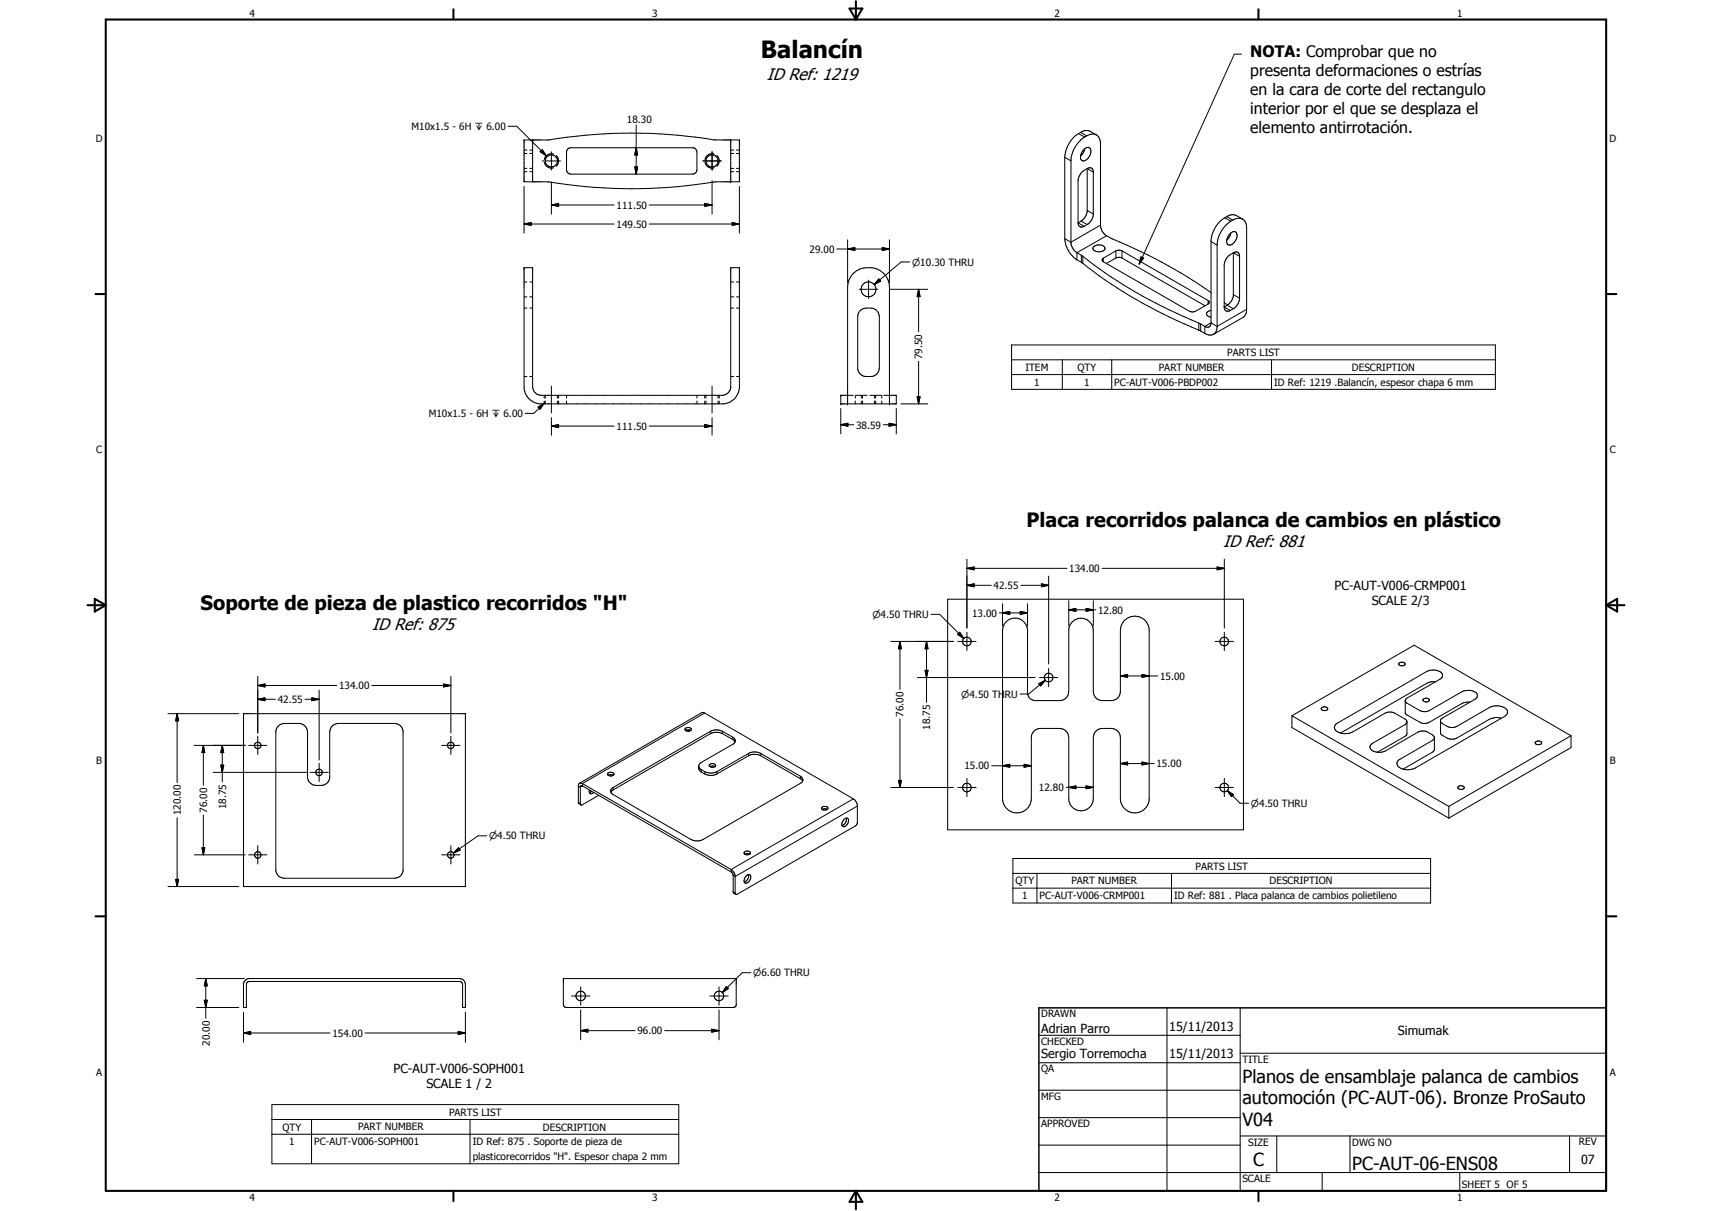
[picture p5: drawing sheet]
<svg xmlns="http://www.w3.org/2000/svg" width="594mm" height="420mm" viewBox="0 0 594 420" stroke-linecap="round" stroke-linejoin="round" font-family="sans-serif">
<g fill="none" stroke="#000" stroke-width=".35">
<path d="M430.8 18.8h-2.5l-33 72.8M176.3 43.8h3l10.3 10.3M181.9 48.6a53.4 53.4 0 0 0 15.1-1 174.2 174.2 0 0 1 51.1 1h8.5v14.5h-8.1a180.1 180.1 0 0 1-58.6 0h-8zM181.9 59.6h.9M181.9 52.1h.9M181.9 53.3h.9M181.9 58.4h.9M183.8 59.6h1M183.8 52.1h1M183.8 53.3h1M183.8 58.4h1M184.8 48.6v14.5"/>
<path d="M187.4 52.6l.8-.7 1.4 2.2zM188.2 55.8h6.3M188.9 55.2v.1M188.9 56.3v.1M188.9 56.4a2.48 2.48 0 0 0 3.2 1.8M191.3 52.7v6.3M192.1 53.5a2.52 2.52 0 0 0-3.2 1.7M193 54a2.56 2.56 0 0 1 0 3.7M197 51.7l1.1-.4h42.2l1.1 .4 .4 1v6.2l-.2 .8-1 .7h-42.5a1.52 1.52 0 0 1-1.5-1.5v-6.2zM220.3 57.9h1l-.5 2.5zM220.8 51.3l.5 2.5h-1zM220.8 43.4v17"/>
<path d="M243.9 55.8h6.4M244.6 56.4a2.51 2.51 0 0 0 3.3 1.8M244.6 55.2v.1M244.6 56.3v.1M247.1 52.7v6.3M247.9 53.5a2.48 2.48 0 0 0-3.3 1.7M248.7 54a2.47 2.47 0 0 1 0 3.7M253.6 48.6v14.5M253.6 59.6h1M253.6 52.1h1M253.6 53.3h1M253.6 58.4h1"/>
<path d="M255.6 59.6h1M255.6 52.1h1M255.6 53.3h1M255.6 58.4h1M369.5 54.6v28.2M369.5 54.6l2.1 1.2M374.3 46.4l2.1 1.1M374.3 46.4a10.4 10.4 0 0 0-4.8 8.2M375 45.9l-.7 .5M375 45.9a3.6 3.6 0 0 1 3.4-.3l2 1.2M375 45.9l2.1 1.3M375.8 52.2a1.62 1.62 0 0 1 2.5-.7 3.1 3.1 0 0 1-2.8 4.3 2.69 2.69 0 0 1 .3-3.6z"/>
<path d="M376.4 47.5l-.4 .3a10.6 10.6 0 0 0-4.4 7.5v29.1l.8 2 1.3 1.3M376.4 51.6l-.5 1.4-1 1.1M377.1 47.2a2.91 2.91 0 0 1 3.4-.4 2.91 2.91 0 0 1 1.4 3.1v28.5a4.8 4.8 0 0 0 1.8 3.2l2.1 1.2a172.2 172.2 0 0 1 34.4 18.7M377.1 47.2l-.7 .3M377.3 58.5a1.3 1.3 0 0 1 1.3-.2 1.3 1.3 0 0 1 .8 1.1v15.1a4.6 4.6 0 0 1-2.1 3.4M377.3 58.5a5 5 0 0 0-3.1 3.6l-.1 15.5a1.29 1.29 0 0 0 .8 1.1 1.29 1.29 0 0 0 1.3-.2M377.3 58.5v14.8a5.1 5.1 0 0 1-2.1 3.4M377.3 58.5l2.1 1.2M181.9 77.7l2.4-.5v1zM181.9 64.7v16.2M181.9 77.7h31.2M191.3 71.1l2.5-.5v1z"/>
<path d="M191.3 63.1v11.2M191.3 71.1h21.8M225.3 71.1h21.8M225.3 77.7h31.3M244.6 70.6l2.5 .5-2.5 .5zM247.1 62.7v11.6M254.1 77.2l2.5 .5-2.5 .5zM256.6 64.7v16.2M375.2 76.7l2.1 1.2M375.2 76.7l-1.1 .6 2.1 1.2M377.3 73l2.1 1.2M377.3 77.9l-1.1 .6"/>
<path d="M381.9 78.1l-10.3 5.9-2.1-1.2M425 75.6a10.3 10.3 0 0 0-4.8 7.7v28.7M425 75.6l2.1 1.2M425.7 75.1l-.7 .5M425.7 75.1a3.4 3.4 0 0 1 3.4-.3l2.1 1.2M425.7 75.1l2.1 1.3M427.1 76.8a10.8 10.8 0 0 0-4.7 7.7v29.2l-.6 1.6-.7 .7M427.8 76.4l-.7 .4M427.8 76.4a2.91 2.91 0 0 1 3.4-.4 2.91 2.91 0 0 1 1.4 3.1v28.2M181.9 92.9h2.9v41.3a3 3 0 0 0 3 3h62.8a3.1 3.1 0 0 0 3-2.7v-41.6h3v41.8a6 6 0 0 1-5.4 5.4h-64a6 6 0 0 1-5.3-5.4zM181.9 97.8h.9M183.8 97.8h1"/>
<path d="M253.6 97.8h1M255.6 97.8h1M290.4 86.4h18.2M294.1 86.4l2.5-.5v1zM294.1 83.2v14.8M301.4 97.2v6.3M305 96.8l.6 .7-2.2 1.2zM306.1 85.9l2.5 .5-2.5 .5zM308.6 83.2v14.8M315.7 90.9h-3l-9.3 7.8M369.5 82.8a9.5 9.5 0 0 0 4.2 7.4M373.7 87.7l1.5 .9"/>
<path d="M373.7 87.7v2.5M373.7 90.2l1.5 .8M375.2 91l.5 .4M375.2 88.6l.5 .3M375.2 88.6v2.4M375.7 88.9v2.5M375.7 88.9a163.4 163.4 0 0 0 40.3 23.2M375.7 91.4a167.1 167.1 0 0 0 40.3 23.2M379.4 85.7a2.47 2.47 0 0 1 4 .6 2.47 2.47 0 0 1-4.1-.2zM382.9 90.8l29.8 17.2 1.1 .2 .8-.1 4.6-2.6M382.9 89.6v1.2M382.9 89.6a.66 .66 0 0 0-.5 .6 .66 .66 0 0 0 .5 .6"/>
<path d="M384 81.8l-10.3 5.9M387.2 87l1.1-.2 1 .2M387.2 87v2.5M387.2 89.5l.8-.2 1.3 .2M387.2 87l-4.3 2.6M387.2 89.5l-3.2 1.9M389.3 87v2.5M389.3 87l29.9 17.3M389.3 89.5l28.9 16.6M395.9 89.2l.9 .3-1.5 2.1zM420.2 83.8l2.2 1.2M426.5 81.4a1.62 1.62 0 0 1 2.5-.7 3.2 3.2 0 0 1-2.6 4.3 1.98 1.98 0 0 1-.3-2.9z"/>
<path d="M427.1 80.8l-.5 1.4-.9 1.2M428 87.7v14.8a4.7 4.7 0 0 1-2.1 3.4M428 87.7l2.1 1.2M428 87.7a5.1 5.1 0 0 0-3.2 4v15.1a1.29 1.29 0 0 0 .8 1.1 1.29 1.29 0 0 0 1.3-.2M428 87.7a1.31 1.31 0 0 1 1.5-.1 1.31 1.31 0 0 1 .6 1.3M430.1 88.9v14.5M181.9 106.9h.9M181.9 103h.9M183.8 106.9h1M183.8 103h1M253.6 106.9h1M253.6 103h1"/>
<path d="M255.6 106.9h1M255.6 103h1M298.2 100.4h6.4M298.8 107.5l1-.5 2.3-.1a3 3 0 0 1 3 3v17.7a3 3 0 0 1-3 3h-1.5a2.93 2.93 0 0 1-3-2.6v-18.5l.4-1.1zM308.7 100.4h13.2M318.8 100.4l.5 2.5h-1zM318.8 100.4v14.7M351 119.7h167.9v15.4h-167.9zM416 112.1l.6 .3M416 112.1v2.5M416 114.6l.6 .3M416.6 112.4v2.5"/>
<path d="M416.6 114.9l1.5 .8M416.6 112.4l1.5 .8M418.1 115.7l1.6 .5 1.4-.2M418.1 113.2v2.5M419.2 104.3l.4 .6-.4 .6M419.2 104.3v1.2M420.2 112a1.31 1.31 0 0 1-.6 1.4 1.31 1.31 0 0 1-1.5-.2M420.2 112l-2.1 1.2M420.2 107.7a1.17 1.17 0 0 0-1.2 .5 1.17 1.17 0 0 0 .1 1.4l1.1 .4M424.8 104.9l1.1 .9M425.9 105.9l2.1 1.2M425.9 105.9l-1.1 .6 2.1 1.2"/>
<path d="M428 102.2l2.1 1.2M428 107.1l-1.1 .6M430.1 103.4l-.3 1.4a4.2 4.2 0 0 1-1.8 2.3M432.6 107.3l-10.2 5.9-2.2-1.2M432.6 107.3l-.2 1.4-1 1.4-10.3 5.9M181.9 130.6h.9M183.8 130.6h1M188.8 137.2v.9M188.8 139.1v1M188.8 139.9l-3.6 3.5h-3M189.2 137.2v.9M189.2 139.1v1"/>
<path d="M191.3 134v9.3M193.4 137.2v.9M193.4 139.1v1M193.8 137.2v.9M193.8 139.1v1M196.6 137.2v.9M196.6 139.1v1M241.8 137.2v.9M241.8 139.1v1M244.6 137.2v.9M244.6 139.1v1M245 137.2v.9"/>
<path d="M245 139.1v1M247.1 134v9.3M249.2 137.2v.9M249.2 139.1v1M249.6 137.2v.9M249.6 139.1v1M253.6 130.6h1M255.6 130.6h1M296.1 137.2h-4.3v2.9h19.2v-2.9h-4.3M296.8 137.2v.9M296.8 139.1v1M297 137.2h3.9"/>
<path d="M298.9 137.2v.9M298.9 139.1v1M299.3 137.2v.9M299.3 139.1v1M301.9 137.2h3.8M303.5 137.2v.9M303.5 139.1v1M303.9 137.2v.9M303.9 139.1v1M306 137.2v.9M306 139.1v1M318.3 137.7h1l-.5 2.4z"/>
<path d="M318.8 125.4v14.7M351 124.8h167.9M351 130h167.9M368.6 124.8v10.3M385.8 124.8v10.3M441.2 124.8v10.3M186.7 141.3l2.1-1.4-1.4 2.1zM191.3 147.8l2.5-.5v1zM191.3 144.9v6.1M191.3 147.8h21.8M225.3 147.8h21.8M244.6 147.3l2.5 .5-2.5 .5z"/>
<path d="M247.1 144.9v6.1M291.8 147.4l2.4-.5v1zM291.8 141.7v8.8M291.8 147.4h4.4M294.1 140.1v-40.4a7.3 7.3 0 0 1 5.2-6.6 7.3 7.3 0 0 1 7.9 2.4l1.2 2.3 .2 1.9v40.4M306.5 147.4h4.5M308.5 146.9l2.5 .5-2.5 .5zM311 141.7v8.8M312.6 140.1h9.3M335.5 197.2l2.5-.5v1zM335.5 197.2h34.7M335.5 194v23.9"/>
<path d="M363.9 199.9v30.5M382.4 197.2h42.4M422.4 196.7l2.4 .5-2.4 .5zM424.8 194v23.9M323.1 213.1h3l8.4 8.4M328.8 207.9h102.7v80h-102.7zM333 219.4l1.5 2.1-2.2-1.4zM335.5 203.1l2.5-.5v1zM335.5 219.4v6.3M335.5 203.1h8.5M346.8 212.6h9.8M347.9 212.6l2.5-.5v1z"/>
<path d="M347.9 209.5v7.7M348.9 216a4.3 4.3 0 0 1 4.8-1.3 4.3 4.3 0 0 1 2.9 4.1v21.9a2.78 2.78 0 0 0 2.7 2.4h8.4a3.2 3.2 0 0 0 3.2-3.2v-21.6a4.3 4.3 0 0 1 4.5-3.8 4.3 4.3 0 0 1 4 4.3v21.1a3.1 3.1 0 0 0 3.2 3.2h3a3.1 3.1 0 0 0 3.2-3.2v-21.1a5 5 0 0 1 5-5 5 5 0 0 1 5 5v58.2a5 5 0 0 1-5 5 5 5 0 0 1-5-5v-21.1a3.2 3.2 0 0 0-3.2-3.2h-3a3.2 3.2 0 0 0-3.2 3.2v21.1a4.3 4.3 0 0 1-4 4.3 4.3 4.3 0 0 1-4.5-3.8v-21.6a3.3 3.3 0 0 0-3.2-3.2h-6.6a3.2 3.2 0 0 0-3.2 3.2v21.1a5 5 0 0 1-5 5 5 5 0 0 1-5-5v-58.2l.2-1.5zM354 212.1l2.6 .5-2.6 .5zM354.3 203.1h9.6M356.6 209.5v7.7M361.4 202.6l2.5 .5-2.5 .5zM370.9 211.6l2.4-.5v1zM370.9 208.4v8.8M370.9 211.6h9.3M376.9 211.1l2.5 .5-2.5 .5zM379.4 208.4v8.8M424.8 219.4v6.3"/>
<path d="M89.4 237.8l2.5-.5v1zM89.4 237.8h27.4M89.4 234.7v19.6M110.7 239.4v24.3M129 237.8h27.5M153.9 237.3l2.6 .5-2.6 .5zM156.5 234.7v19.6M309.1 222.5h21.8M312.3 222.5l.5 2.6h-1zM312.3 222.5v16.7M318.3 235.1h40.9M321 232.6h1l-.5 2.5z"/>
<path d="M321.5 222.5l.5 2.6h-1zM321.5 222.5v21.2M332.3 220.1l.7-.7 1.5 2.1zM332.4 222.5h6.3M360.5 237.2l2.2-1.2-1.6 2zM360.7 235.1h6.4M362.7 236l-5.8 4.8h-2.9M363.9 231.9v6.4M388.8 234.5l2.5-.5v1zM388.8 234.5h12.9M396.3 234l2.5 .5-2.5 .5zM421.7 222.5h6.3"/>
<path d="M485.4 230.2l.3-.3a1.08 1.08 0 0 1 1.1-.2 1.08 1.08 0 0 1 .7 1 1.22 1.22 0 0 1-1.2 .4 1.22 1.22 0 0 1-.9-.9zM498 236.6a4.5 4.5 0 0 0-3 .5l-29.8 17.2M58.3 247.6h24.6M61.5 247.6l.5 2.5h-1zM61.5 247.6v23.9M67.4 258.6h17.7M70.6 258.6l.5 2.5h-1zM70.6 258.6v13.9M77.1 258.6l.5 2.5h-1zM77.1 258.6v12.7M84.5 247.6h77v60h-77zM86.3 258.6h6.3"/>
<path d="M89.4 242.6l2.5-.5v1zM89.4 255.4v6.4M89.4 242.6h6.1M96.3 252.2l.9-.8 1.1-.4h5.4a3 3 0 0 1 3 3v15.9a3.1 3.1 0 0 0 3 2.6h1.7a3 3 0 0 0 3-2.6v-15.9a3 3 0 0 1 3-3h19.5a3 3 0 0 1 3 2.6v48.5a3 3 0 0 1-3 2.6h-38.2a2.96 2.96 0 0 1-3-3v-47.7zM105.8 242.6h4.9M108.2 242.1l2.5 .5-2.5 .5zM153.3 258.6h6.3M156.5 255.4v6.4M237.9 252.6a1.11 1.11 0 0 1 1.2-.3 1.11 1.11 0 0 1 .8 1 1.31 1.31 0 0 1-2.2-.4zM237.9 253.5l.6-.3 1.2 .3M239.2 253.3l-.4 .4M244.5 247.4l-42.4 24.5"/>
<path d="M244.5 247.4l-1-.1-42.4 24.5M244.5 247.4l51.6 29.8M246.5 253.7a4.5 4.5 0 0 1 4.2 0M246.5 253.7v.9M246.5 254.6a4.7 4.7 0 0 1 4.2 0M246.5 253.7l-33.7 19.5M246.5 254.6l-33.7 19.5M250.7 253.7v.9M250.7 253.7l3.6 2.1M250.7 254.6l3.6 2M254.3 255.8a1.29 1.29 0 0 1 .9 1.2 1.29 1.29 0 0 1-.9 1.2l-11.2 6.5-.6 .9v1.2l.8 1M254.3 255.8v.8"/>
<path d="M254.3 256.6l.8 .8M312.3 249.5v23.7M448.3 248.3v4.1l54.4 31.4M448.3 248.3l42.4-24.4 54.5 31.4M448.3 248.3l54.4 31.5M458.7 245.5a1.22 1.22 0 0 1 2 .5 1.34 1.34 0 0 1-2.2-.2zM487.6 243.3l.6 .7 4.5 2.5a3.7 3.7 0 0 0 3.3 0l11.2-6.5a4.1 4.1 0 0 1 5.4 1v.8l-.8 .9-11.9 7v4.7l.4 .6 1.8 1.1a3.8 3.8 0 0 0 3.4 0l11.3-6.5a6 6 0 0 1 4.2-.4M488.2 250.4l-.7 1-11.2 6.5a1.5 1.5 0 0 0-.9 1.6 1.5 1.5 0 0 0 1.4 1.2l1.2 .3M488.2 250.4v4.1l-.2 .6-10 5.9M493.8 242.7a1.28 1.28 0 0 1 2.2 .3 1.2 1.2 0 0 1-1.2 .6 1.2 1.2 0 0 1-1-.9zM497.7 255.9l-.4-.8-1.9-1.1a3.7 3.7 0 0 0-3.3 0l-11.6 6.6-1.2 .4h-1.3M497.7 255.9v4.1l-.2 .6-10.6 6.3"/>
<path d="M499.9 250.3l.4 .6 1.8 1.1a3.8 3.8 0 0 0 3.4 0l11.3-6.5a5 5 0 0 1 6.3 1.1v.8l-.8 1-31.2 18a5.1 5.1 0 0 1-6.3-1.1 1.54 1.54 0 0 1 1.1-1.9l11.1-6.5 .7-1M510.1 243.6l-2.6 .4-11.5 6.6a3.5 3.5 0 0 1-3 .1l-5.3-3.1-.1-4.7 .6-.7 11.5-6.5a1.44 1.44 0 0 0 .9-1.5 1.44 1.44 0 0 0-1.1-1.3 5 5 0 0 0-4.5 .1l-30.9 17.9a1.63 1.63 0 0 0-1.1 1.6 1.63 1.63 0 0 0 1.3 1.5 5.8 5.8 0 0 0 5.2-.1l11.1-6.5a3.7 3.7 0 0 1 3.4 0l3.5 2.1 .7 .9M532.9 257.4l.2-.1a1.06 1.06 0 0 1 1.1-.3 1.06 1.06 0 0 1 .7 1 1.2 1.2 0 0 1-1.2 .5 1.2 1.2 0 0 1-.9-.9zM545.2 255.3v4.1l-42.5 24.4M545.2 255.3l-42.5 24.5M73.9 268h32.5M76.6 265.5h1l-.5 2.5zM107.6 268h6.3M110.7 264.8v6.3M200.7 278.4l.7 .4M200.7 272.7l.7 .4M201.4 273.1v5.7"/>
<path d="M202.1 271.9l-.9-.2-.5 .7v6.2l.9 .7M202.1 272.7l-.7 .4M202.1 272.7l-.4-.1-.3 .5M202.1 271.9v.8M202.1 271.9l51.6 29.8M202.1 272.7l51.6 29.8M204.5 274.1l-.1 .5 .4 .7 .6 .1 .6-.4M205.3 274.5l-.8 .5M207.7 276l-5.8 3.3-.4-.1-.1-.4M211.1 269l.8-.3 .9 .3M211.1 269l-.2-.3a1.12 1.12 0 0 1 1.1-.8 1.12 1.12 0 0 1 1 .9l-.2 .2M211.1 269l.7 .2 1-.2"/>
<path d="M212.8 273.2v.9M212.8 274.1l-.8 .8M242.5 266l.8 1M243.3 267v.8M243.3 267l1.3 .7M243.3 267.8l1.3 .7M244.6 267.7a4.5 4.5 0 0 0 4.2 0M244.6 268.5a4.5 4.5 0 0 0 4.2 0M244.6 267.7v.8M246.2 265.3a1.37 1.37 0 0 1 2.2 .3 1.24 1.24 0 0 1-1.2 .7 1.24 1.24 0 0 1-1.1-.9zM246.3 266l.9-.3 .9 .3M248.8 267.7v.8"/>
<path d="M259.8 261.4a4.5 4.5 0 0 1 4.2 0M259.8 261.4v.8M259.8 262.2l2.1-.5 2.1 .5M259.8 261.4l-11 6.3M259.8 262.2l-11 6.3M264 261.4v.8M264 261.4l13.7 7.9M264 262.2l13.7 8M277.7 269.3a1.3 1.3 0 0 1 .9 1.3 1.3 1.3 0 0 1-.9 1.2l-33.7 19.5a4.5 4.5 0 0 1-4.2 0l-27-15.6a1.29 1.29 0 0 1-.9-1.3 1.29 1.29 0 0 1 .9-1.2M277.7 269.3v.9M277.7 270.2l.8 .8M296.1 277.2l.7 .6 .7 1.5v6.2l-.5 .9-41.2 23.9h-.5l-.2-.5"/>
<path d="M296.1 277.2l-42.4 24.5M297.5 279.7l-42.4 24.4-.7-.4M309.1 273.2h21.8M311.8 270.8h1l-.5 2.4zM332.4 273.2h6.3M335.5 270v6.4M344.1 265.7h13.8M347.9 265.7l2.5-.5v1zM355.4 265.2l2.5 .5-2.5 .5zM370 273.2h9.4M370.9 273.2l2.4-.5v.9zM376.9 272.7l2.5 .5-2.5 .4z"/>
<path d="M388.8 264.9l2.5-.5v1zM388.8 264.9h11.7M396.3 264.4l2.5 .5-2.5 .5zM421.7 273.2h6.3M424.8 270v6.4M425.9 274.3l2.1 1.4-.7 .7zM425.9 274.3l4.4 4.4h3M502.7 279.8v4M505.9 273a1.1 1.1 0 0 1 1.2-.5 1.1 1.1 0 0 1 .9 1 1.15 1.15 0 0 1-1.2 .5 1.15 1.15 0 0 1-.9-1zM61.5 283.7v23.9M67.4 296.6h17.7M70.1 294.1h1l-.5 2.5z"/>
<path d="M70.6 282.7v13.9M86.3 296.6h6.3M89.4 293.4v6.4M153.3 296.6h6.3M156.5 293.4v6.4M159.1 294.1l.6 .8-2.4 1.1zM168.9 290h-3l-8.6 6M258.3 295.7a1.17 1.17 0 0 1 1.2-.5 1.17 1.17 0 0 1 .9 1 1.17 1.17 0 0 1-1.2 .4 1.17 1.17 0 0 1-.9-.9zM258.4 296.3l.9-.2 .9 .2M285.2 280.2a1.13 1.13 0 0 1 1.2-.5 1.13 1.13 0 0 1 .8 .9l-.7 .5h-.7l-.6-.4zM285.3 280.8l.7-.2 1.1 .2M292.9 284.2a.83 .83 0 0 1 1.2-.3 .83 .83 0 0 1 .3 1.1 1.65 1.65 0 0 1-2.1 1.7 2.03 2.03 0 0 1 .6-2.5z"/>
<path d="M293.7 283.8a2.42 2.42 0 0 1-1.5 2.6M351.5 297.9h144.9v15.4h-144.9zM58.3 307.6h24.6M61 305.1h1l-.5 2.5zM253.7 302.5l.7 1v6.1l.9 .7M253.7 301.7l.7 .6 .7 1.2v6.3M253.7 301.7v.8M254.4 309.4l.7 .4M258.8 304a.89 .89 0 0 1 1.2-.6 .89 .89 0 0 1 .5 1.2 1.94 1.94 0 0 1-2 1.8l-.3-.7zM259.8 303.4a2.26 2.26 0 0 1-1.5 2.6M351.5 303h144.9M351.5 308.1h144.9"/>
<path d="M359.8 303v10.3M406.5 303v10.3M68.2 339.5h16.7M71.4 339.5l.5 2.6h-1zM71.4 339.5v13.8M195.5 339.5h60v9.3l-.4 .5-.6 .2h-58l-.6-.2-.4-.8zM260.6 337.5h-3.1l-6.9 6.9M68.2 349.5h14.7M70.9 347h1l-.5 2.5zM84.5 358.4l2.5-.5v1zM84.5 351.2v10.4M84.5 358.4h30"/>
<path d="M85 340.3l.8-.7 .7-.1h73a2.09 2.09 0 0 1 2 2v8h-1v-8l-.4-.8-.6-.2h-73l-.6 .2-.4 .6v8.2h-1v-8zM126.7 358.4h34.8M159 357.9l2.5 .5-2.5 .5zM161.5 351.2v10.4M198.3 345.6h6.4M201.5 357.6l2.5-.5v1zM201.5 357.6h18.9M201.5 342.4v6.3M201.5 350.4v10.4M230.6 357.6h18.9M246.3 345.6h6.4M247 357.1l2.5 .5-2.5 .5z"/>
<path d="M249.5 342.4v6.3M249.5 350.4v10.4M252 342.3l.8 .6-2.2 1.5zM360.5 359.2h69.9M405 349.7v63.5M430.4 349.7v63.5M360.5 368.7h69.9M360.5 378.2h69.9M430.4 365.4h127M94.4 383.2h141.1v20.6h-141.1zM94.4 388.4h141.1M94.4 393.5h141.1"/>
<path d="M108.1 388.4v15.4M163.1 388.4v15.4M360.5 387.8h69.9M360.5 397.3h69.9M430.4 394.1h127M443.1 394.1v12.7M468.5 394.1v12.7M544.7 394.1v12.7M360.5 406.8h196.9M458.8 406.8v6.4M506.6 406.8v6.4"/>
<circle cx="191.3" cy="55.8" r="2.09"/>
<circle cx="247.1" cy="55.8" r="2.08"/>
<circle cx="301.4" cy="100.4" r="2.58"/>
<circle cx="335.5" cy="222.6" r="1.49"/>
<circle cx="363.9" cy="235.1" r="1.51"/>
<circle cx="424.8" cy="222.6" r="1.49"/>
<circle cx="89.4" cy="258.6" r="1.13"/>
<circle cx="156.4" cy="258.6" r="1.13"/>
<circle cx="110.7" cy="268" r="1.14"/>
<circle cx="335.5" cy="273.2" r="1.5"/>
<circle cx="424.8" cy="273.3" r="1.5"/>
<circle cx="89.4" cy="296.6" r="1.12"/>
<circle cx="156.4" cy="296.6" r="1.13"/>
<circle cx="201.5" cy="345.5" r="1.64"/>
<circle cx="249.5" cy="345.6" r="1.65"/>
</g>
<g fill="#000">
<circle cx="253.6" cy="48.6" r=".18"/>
<circle cx="253.6" cy="63.1" r=".18"/>
<circle cx="428" cy="87.7" r=".18"/>
<circle cx="291.8" cy="137.2" r=".18"/>
<circle cx="294.1" cy="137.2" r=".18"/>
<circle cx="308.6" cy="137.2" r=".18"/>
<circle cx="291.8" cy="140.1" r=".18"/>
<circle cx="294.1" cy="140.1" r=".18"/>
<circle cx="308.6" cy="140.1" r=".18"/>
</g>
<g fill="none" stroke="#000" stroke-width=".71">
<path d="M36.7 6.8h520.7v406.4h-520.7zM157.3 3.2v3.6M294.8 3h4.4l-2.2 3.8zM297 .4v6.4M436.7 3.2v3.6M33.1 102h3.6M557.4 102h3.5M30.3 210h6.4M32.9 207.8l3.8 2.2-3.8 2.2zM557.4 210h6.3M557.4 210l3.8-2.2v4.4zM33.1 317.9h3.6"/>
<path d="M557.4 317.9h3.5M157.3 413.2v3.5M297 413.2v6.3M297 413.2l2.2 3.8h-4.4zM436.7 413.2v3.5"/>
</g>
<path d="M360.5 349.7h196.9v63.5h-196.9z" fill="none" stroke="#000" stroke-width=".51"/>
<g fill="#000">
<path d="M187.4 52.6l.8-.7 1.4 2.2zM220.3 57.9h1l-.5 2.5zM220.8 51.3l.5 2.5h-1zM181.9 77.7l2.4-.5v1zM191.3 71.1l2.5-.5v1zM244.6 70.6l2.5 .5-2.5 .5zM254.1 77.2l2.5 .5-2.5 .5zM294.1 86.4l2.5-.5v1zM305 96.8l.6 .7-2.2 1.2zM306.1 85.9l2.5 .5-2.5 .5zM395.9 89.2l.9 .3-1.5 2.1zM318.8 100.4l.5 2.5h-1z"/>
<path d="M318.3 137.7h1l-.5 2.4zM186.7 141.3l2.1-1.4-1.4 2.1zM191.3 147.8l2.5-.5v1zM244.6 147.3l2.5 .5-2.5 .5zM291.8 147.4l2.4-.5v1zM308.5 146.9l2.5 .5-2.5 .5zM335.5 197.2l2.5-.5v1zM422.4 196.7l2.4 .5-2.4 .5zM335.5 203.1l2.5-.5v1zM347.9 212.6l2.5-.5v1zM354 212.1l2.6 .5-2.6 .5zM361.4 202.6l2.5 .5-2.5 .5z"/>
<path d="M370.9 211.6l2.4-.5v1zM376.9 211.1l2.5 .5-2.5 .5zM89.4 237.8l2.5-.5v1zM153.9 237.3l2.6 .5-2.6 .5zM312.3 222.5l.5 2.6h-1zM321 232.6h1l-.5 2.5zM321.5 222.5l.5 2.6h-1zM333 219.4l1.5 2.1-2.2-1.4zM360.5 237.2l2.2-1.2-1.6 2zM388.8 234.5l2.5-.5v1zM396.3 234l2.5 .5-2.5 .5zM61.5 247.6l.5 2.5h-1z"/>
<path d="M89.4 242.6l2.5-.5v1zM108.2 242.1l2.5 .5-2.5 .5zM70.6 258.6l.5 2.5h-1zM76.6 265.5h1l-.5 2.5zM77.1 258.6l.5 2.5h-1zM311.8 270.8h1l-.5 2.4zM347.9 265.7l2.5-.5v1zM355.4 265.2l2.5 .5-2.5 .5zM370.9 273.2l2.4-.5v.9zM376.9 272.7l2.5 .5-2.5 .4zM388.8 264.9l2.5-.5v1zM396.3 264.4l2.5 .5-2.5 .5z"/>
<path d="M425.9 274.3l2.1 1.4-.7 .7zM70.1 294.1h1l-.5 2.5zM159.1 294.1l.6 .8-2.4 1.1zM61 305.1h1l-.5 2.5zM70.9 347h1l-.5 2.5zM71.4 339.5l.5 2.6h-1zM84.5 358.4l2.5-.5v1zM159 357.9l2.5 .5-2.5 .5zM201.5 357.6l2.5-.5v1zM247 357.1l2.5 .5-2.5 .5zM252 342.3l.8 .6-2.2 1.5z"/>
</g>
<text font-size="8.2" x="264.1" y="20.3">Balancín</text>
<g font-size="6.9">
<text x="356.2" y="182.8">Placa recorridos palanca de cambios en plástico</text>
<text x="69.6" y="211.6">Soporte de pieza de plastico recorridos &quot;H&quot;</text>
</g>
<g font-size="6.3">
<text x="431.1" y="375.6">Planos de ensamblaje palanca de cambios</text>
<text x="431.1" y="383.2">automoción (PC-AUT-06). Bronze ProSauto</text>
<text x="431.1" y="390.7">V04</text>
<text x="434.8" y="404.7">C</text>
<text x="469.2" y="405.9">PC-AUT-06-ENS08</text>
</g>
<g font-size="5.8">
<text x="266.1" y="27.6">ID Ref: 1219</text>
<text x="424.4" y="189.8">ID Ref: 881</text>
<text x="129.2" y="218.6">ID Ref: 875</text>
</g>
<g font-size="5.5">
<text x="433.9" y="19.9">NOTA: Comprobar que no</text>
<text x="433.9" y="26.5">presenta deformaciones o estrías</text>
<text x="433.9" y="33.1">en la cara de corte del rectangulo</text>
<text x="433.9" y="39.7">interior por el que se desplaza el</text>
<text x="433.9" y="46.2">elemento antirrotación.</text>
</g>
<g font-size="4.4">
<text x="463.1" y="204.6">PC-AUT-V006-CRMP001</text>
<text x="476" y="209.8">SCALE 2/3</text>
<text x="361.3" y="358.4">Adrian Parro</text>
<text x="405.7" y="357.7">15/11/2013</text>
<text x="485" y="359.2">Simumak</text>
<text x="361.3" y="367.1">Sergio Torremocha</text>
<text x="405.7" y="367.2">15/11/2013</text>
<text x="136.6" y="372.2">PC-AUT-V006-SOPH001</text>
<text x="147.9" y="377.4">SCALE 1 / 2</text>
<text x="548.6" y="403.9">07</text>
</g>
<g font-size="3.5">
<text x="86.6" y="5.8">4</text>
<text x="226.3" y="5.8">3</text>
<text x="365.9" y="5.8">2</text>
<text x="505.6" y="5.8">1</text>
<text x="142.8" y="45.1">M10x1.5 - 6H x 6.00</text>
<text x="217.5" y="42.6">18.30</text>
<text x="33.3" y="49.4">D</text>
<text x="558.5" y="49.4">D</text>
<text x="213.9" y="72.4">111.50</text>
<text x="213.9" y="79">149.50</text>
<text x="280.9" y="87.7">29.00</text>
<text x="320" y="124.6" transform="rotate(-90 320 124.6)">79.50</text>
<text x="425.8" y="123.6">PARTS LIST</text>
<text x="355.8" y="128.7">ITEM</text>
<text x="373.9" y="128.7">QTY</text>
<text x="402.1" y="128.7">PART NUMBER</text>
<text x="469.1" y="128.7">DESCRIPTION</text>
<text x="358.9" y="133.8">1</text>
<text x="376.3" y="133.8">1</text>
<text x="386.7" y="133.9">PC-AUT-V006-PBDP002</text>
<text x="442.1" y="134">ID Ref: 1219 .Balancín, espesor chapa 6 mm</text>
<text x="148.8" y="144.7">M10x1.5 - 6H x 6.00</text>
<text x="213.9" y="149.1">111.50</text>
<text x="297" y="148.7">38.59</text>
<text x="33.4" y="157.3">C</text>
<text x="558.6" y="157.3">C</text>
<text x="371" y="198.5">134.00</text>
<text x="344.8" y="204.3">42.55</text>
<text x="337.3" y="213.9">13.00</text>
<text x="381" y="212.9">12.80</text>
<text x="117.7" y="239.1">134.00</text>
<text x="402.5" y="235.8">15.00</text>
<text x="96.4" y="243.9">42.55</text>
<text x="313.6" y="248.7" transform="rotate(-90 313.6 248.7)">76.00</text>
<text x="322.8" y="253.2" transform="rotate(-90 322.8 253.2)">18.75</text>
<text x="33.4" y="265.2">B</text>
<text x="334.6" y="267">15.00</text>
<text x="401.3" y="266.1">15.00</text>
<text x="558.6" y="265.2">B</text>
<text x="360.5" y="274.4">12.80</text>
<text x="71.9" y="282" transform="rotate(-90 71.9 282)">76.00</text>
<text x="78.4" y="280.8" transform="rotate(-90 78.4 280.8)">18.75</text>
<text x="62.7" y="282.9" transform="rotate(-90 62.7 282.9)">120.00</text>
<text x="414.8" y="301.8">PARTS LIST</text>
<text x="352.4" y="306.9">QTY</text>
<text x="354.7" y="312">1</text>
<text x="360.7" y="312">PC-AUT-V006-CRMP001</text>
<text x="371.8" y="306.9">PART NUMBER</text>
<text x="440.6" y="306.9">DESCRIPTION</text>
<text x="407.4" y="312.1">ID Ref: 881 . Placa palanca de cambios polietileno</text>
<text x="361.3" y="353">DRAWN</text>
<text x="115.4" y="359.7">154.00</text>
<text x="221.2" y="358.9">96.00</text>
<text x="72.8" y="362.8" transform="rotate(-90 72.8 362.8)">20.00</text>
<text x="361.3" y="362.5">CHECKED</text>
<text x="431.1" y="368.7">TITLE</text>
<text x="33.4" y="373.2">A</text>
<text x="361.3" y="372.1">QA</text>
<text x="558.6" y="373.2">A</text>
<text x="361.3" y="381.6">MFG</text>
<text x="155.9" y="387.1">PARTS LIST</text>
<text x="98" y="392.3">QTY</text>
<text x="124.2" y="392.2">PART NUMBER</text>
<text x="188.4" y="392.3">DESCRIPTION</text>
<text x="361.3" y="391.1">APPROVED</text>
<text x="100.3" y="397.3">1</text>
<text x="109" y="397.4">PC-AUT-V006-SOPH001</text>
<text x="164" y="397.4">ID Ref: 875 . Soporte de pieza de</text>
<text x="433.1" y="397.5">SIZE</text>
<text x="469.2" y="397.5">DWG NO</text>
<text x="547.9" y="397.4">REV</text>
<text x="164" y="402.5">plasticorecorridos &quot;H&quot;. Espesor chapa 2 mm</text>
<text x="431.1" y="410.2">SCALE</text>
<text x="507.3" y="412.3">SHEET 5 OF 5</text>
<text x="86.6" y="416.7">4</text>
<text x="226.3" y="416.7">3</text>
<text x="365.9" y="416.7">2</text>
<text x="505.6" y="416.7">1</text>
</g>
<g font-size="3.3">
<text x="316.5" y="92.2">n10.30 THRU</text>
<text x="302.7" y="214.4">n4.50 THRU</text>
<text x="333.6" y="242.1">n4.50 THRU</text>
<text x="434.1" y="280">n4.50 THRU</text>
<text x="169.7" y="291.3">n4.50 THRU</text>
<text x="261.4" y="338.8">n6.60 THRU</text>
</g>
</svg>
